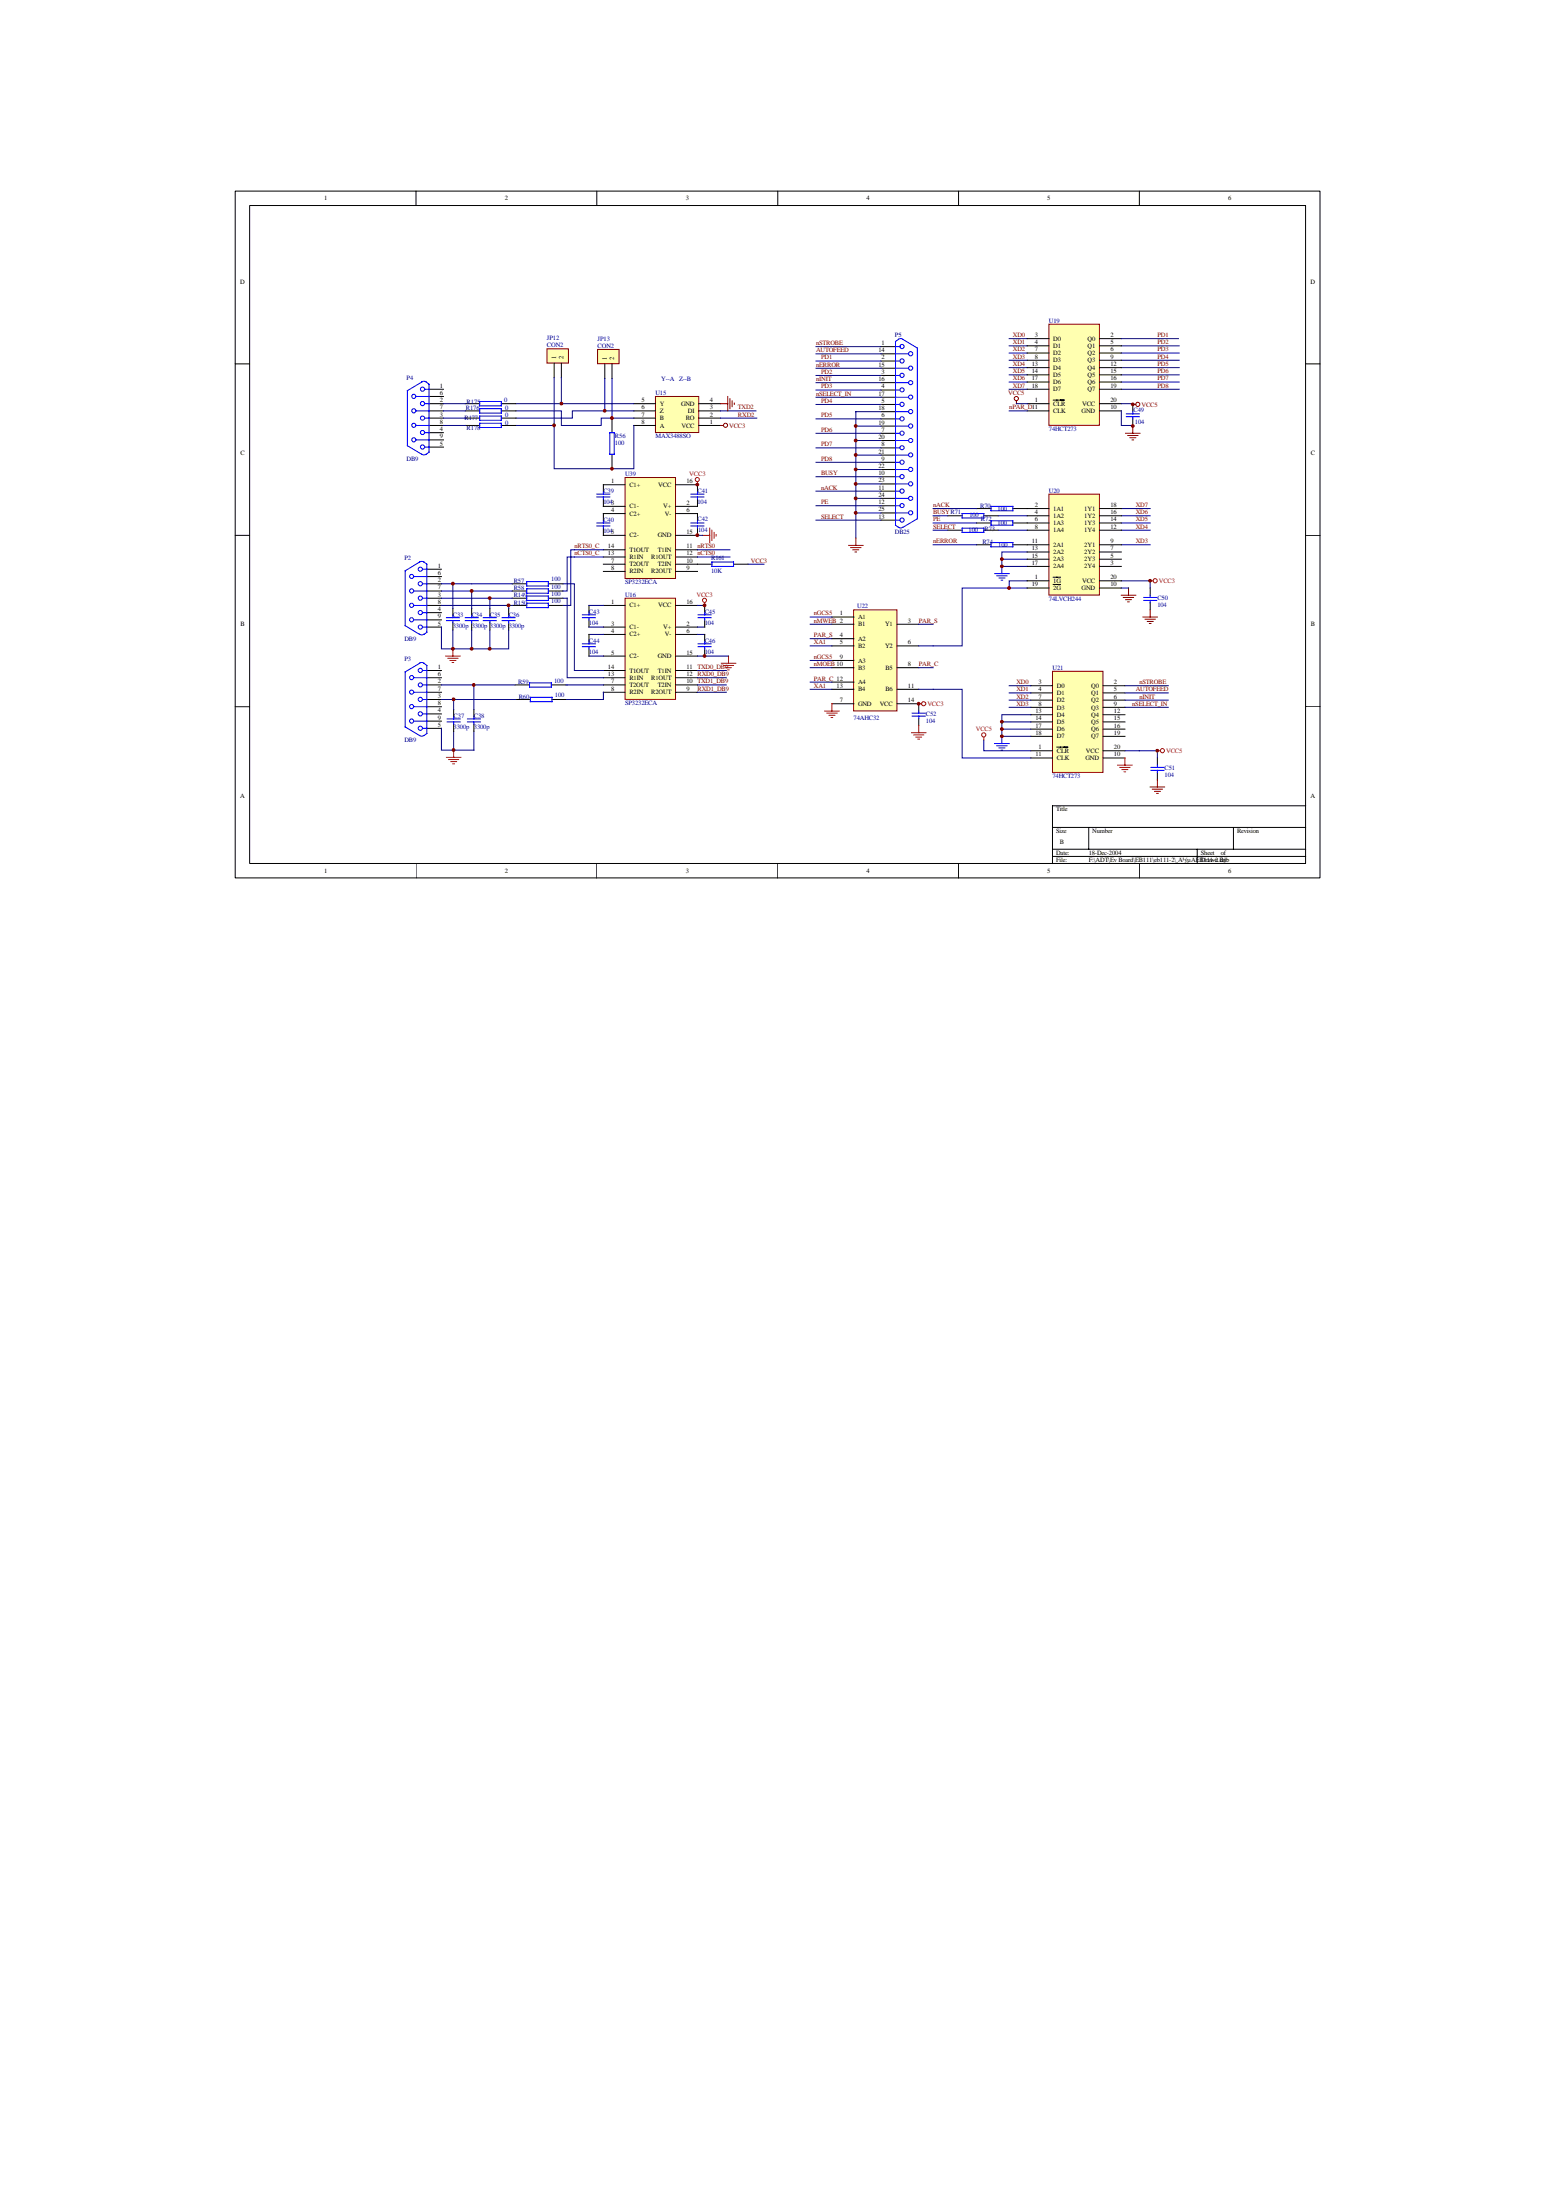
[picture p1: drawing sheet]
<svg xmlns="http://www.w3.org/2000/svg" width="210mm" height="297mm" viewBox="0 0 210 297" stroke-linecap="round" stroke-linejoin="round" font-family="sans-serif">
<g fill="none" stroke="#000" stroke-width=".13">
<path d="M31.7 25.8h146.5v92.7h-146.5zM33.7 27.7h142.5v88.9h-142.5zM56.2 25.8v1.9M80.6 25.8v1.9M105 25.8v1.9M129.4 25.8v1.9M153.8 25.8v1.9M31.7 49.1h2M118.9 46.8h2M118.9 47.8h2M118.9 48.7h2M118.9 49.7h2"/>
<path d="M118.9 50.7h2M118.9 51.7h2M118.9 52.7h2M118.9 53.6h2M118.9 54.6h2M118.9 55.6h2M118.9 56.6h2M118.9 57.5h2M118.9 58.5h2M118.9 59.5h2M152.9 54.6v1M152.9 56.6v.9"/>
<path d="M176.3 49.1h1.9M31.7 72.3h2M118.9 60.5h2M118.9 61.4h2M118.9 62.4h2M118.9 63.4h2M118.9 64.4h2M118.9 65.3h2M118.9 66.3h2M118.9 67.3h2M118.9 68.3h2M118.9 69.3h2"/>
<path d="M118.9 70.2h2M155.3 79.4v1M176.3 72.3h1.9M31.7 95.4h2M155.3 81.4v.9M176.3 95.4h1.9M56.2 116.6v2M80.6 116.6v2M105 116.6v2M129.4 116.6v2M142.1 111.7h34.2M142.1 114.7h34.2"/>
<path d="M142.1 115.6h34.2M147 111.7v3M153.8 116.6v2M161.6 114.7v1.9M166.5 111.7v3M176.3 108.8h-34.2v7.8"/>
</g>
<g fill="none" stroke="#00f" stroke-width=".13">
<path d="M120.9 59.5h1.7M120.9 58.5h.6M120.9 57.5h1.7M120.9 56.6h.6M120.9 55.6h1.7M120.9 54.6h.6M120.9 53.6h1.7M120.9 52.7h.6M120.9 51.7h1.7M120.9 50.7h.6M120.9 49.7h1.7M120.9 48.7h.6"/>
<path d="M120.9 47.8h1.7M120.9 46.8h.6M121.3 45.8l.3-.1 .3 .1M121.3 45.8l-.4 .3v24.8l.4 .3M121.9 45.8l1.9 1.2v23l-1.9 1.2M152 56.3h1.8M152 55.9h1.8M152.9 55.6v.3M152.9 56.3v.3M120.9 70.2h.6M120.9 69.3h1.7M120.9 68.3h.6"/>
<path d="M120.9 67.3h1.7M120.9 66.3h.6M120.9 65.3h1.7M120.9 64.4h.6M120.9 63.4h1.7M120.9 62.4h.6M120.9 61.4h1.7M120.9 60.5h.6M121.3 71.2a.44 .44 0 0 0 .6 0M154.4 81.1h1.7M154.4 80.7h1.7M155.3 80.4v.3"/>
<path d="M155.3 81.1v.3"/>
<circle cx="121.8" cy="50.7" r=".29"/>
<circle cx="121.8" cy="58.5" r=".29"/>
<circle cx="121.8" cy="46.8" r=".29"/>
<circle cx="121.8" cy="56.5" r=".29"/>
<circle cx="121.8" cy="48.7" r=".29"/>
<circle cx="121.8" cy="54.6" r=".29"/>
<circle cx="121.8" cy="52.6" r=".28"/>
<circle cx="122.9" cy="55.6" r=".29"/>
<circle cx="122.9" cy="57.5" r=".29"/>
<circle cx="122.9" cy="47.8" r=".29"/>
<circle cx="122.9" cy="49.7" r=".29"/>
<circle cx="122.9" cy="53.6" r=".28"/>
<circle cx="122.9" cy="59.5" r=".28"/>
<circle cx="122.9" cy="51.7" r=".28"/>
<circle cx="121.8" cy="64.4" r=".29"/>
<circle cx="121.8" cy="70.2" r=".29"/>
<circle cx="121.8" cy="66.3" r=".29"/>
<circle cx="121.8" cy="62.4" r=".29"/>
<circle cx="121.8" cy="68.3" r=".28"/>
<circle cx="121.8" cy="60.4" r=".28"/>
<circle cx="122.9" cy="63.4" r=".29"/>
<circle cx="122.9" cy="65.3" r=".29"/>
<circle cx="122.9" cy="61.4" r=".28"/>
<circle cx="122.9" cy="67.3" r=".28"/>
<circle cx="122.9" cy="69.2" r=".28"/>
</g>
<g fill="none" stroke="#000080" stroke-width=".13">
<path d="M110.2 46.8h8.7M110.2 47.8h8.7M110.2 48.7h8.7M110.2 49.7h8.7M110.2 50.7h8.7M110.2 51.7h8.7M110.2 52.7h8.7M110.2 53.6h8.7M110.2 54.6h8.7M110.2 56.6h8.7M110.2 58.5h8.7M115.5 57.5h3.4"/>
<path d="M115.5 59.5h3.4M118.9 55.6h-3.4v17.1M151.4 46.7h7.8M151.4 47.7h7.8M151.4 48.6h7.8M151.4 49.6h7.8M151.4 50.6h7.8M151.4 51.6h7.8M151.4 52.6h7.8M110.2 60.5h8.7M110.2 62.4h8.7M110.2 64.4h8.7"/>
<path d="M110.2 66.3h8.7M110.2 68.3h8.7M110.2 70.2h8.7M115.5 61.4h3.4M115.5 63.4h3.4M115.5 65.3h3.4M115.5 67.3h3.4M115.5 69.3h3.4"/>
</g>
<g fill="none" stroke="#800000" stroke-width=".13">
<path d="M151.9 58.5h2M152.2 58.8h1.4M152.5 59.1h.8M152.8 59.4h.2M152.9 54.6h.4M152.9 57.5v1M114.6 73.6h1.9M114.8 73.9h1.4M115.1 74.2h.8M115.4 74.5h.2M115.5 72.7v.9M152.3 79.4v1"/>
<path d="M151.4 80.4h1.9M151.6 80.7h1.4M151.9 81h.8M152.2 81.3h.2M154.3 83.3h1.9M154.6 83.6h1.3M154.9 83.9h.8M155.2 84.2h.2M155.3 82.3v1"/>
<circle cx="153.6" cy="54.6" r=".28"/>
</g>
<g fill="none" stroke="#f00" stroke-width=".13">
<path d="M155.3 78.4h.4"/>
<circle cx="155.9" cy="78.4" r=".28"/>
</g>
<path d="M142.1 90.7h6.8v13.6h-6.8z" fill="#ffffb0"/>
<path d="M142.1 90.6h6.8v13.7h-6.8zM155.3 106.3h1.9M155.6 106.6h1.3M155.9 106.8h.7M156.1 107.1h.2M156.2 105.3v1" fill="none" stroke="#800000" stroke-width=".13"/>
<g fill="none" stroke="#000" stroke-width=".13">
<path d="M127.9 69.6h2M127.9 71.6h2M131.8 68.7h2M131.8 70.6h2M131.8 73.6h2M132.8 69.6h1.9M132.8 71.6h1.9M136.7 68.7h2M136.7 70.6h2M136.7 73.6h2M139.1 92.6h3M139.1 93.6h3"/>
<path d="M139.1 94.5h3M139.1 95.5h3M139.1 96.5h3M139.1 97.5h3M139.1 98.4h3M139.1 99.4h3M148.9 92.6h2.9M148.9 93.6h2.9M148.9 94.5h2.9M148.9 95.5h2.9M148.9 96.5h2.9M148.9 97.5h2.9"/>
<path d="M148.9 98.4h2.9M148.9 99.4h2.9M139.1 101.4h3M139.1 102.3h3M142.7 100.9h1.4M148.9 101.4h2.9M148.9 102.3h2.9M156.2 102.3v1M156.2 104.3v1"/>
</g>
<g fill="none" stroke="#f00" stroke-width=".13">
<path d="M132.8 99.5v.4M150.9 103.3h1.9M151.2 103.6h1.3M151.4 103.9h.8M151.7 104.2h.2M151.8 102.3v1M156.2 101.4h.4"/>
<circle cx="132.8" cy="99.2" r=".29"/>
<circle cx="156.9" cy="101.4" r=".28"/>
</g>
<g fill="none" stroke="#00f" stroke-width=".13">
<path d="M129.9 69.3h2.9v.6h-2.9zM129.9 71.3h2.9v.6h-2.9zM133.8 68.4h2.9v.6h-2.9zM133.8 70.3h2.9v.6h-2.9zM133.8 73.3h2.9v.5h-2.9zM134.3 77.4h1.9M134.6 77.7h1.3M134.9 78h.7M135.1 78.3h.2M135.2 76.5v.9M135.2 99.4v1M134.3 100.4h1.9"/>
<path d="M134.6 100.7h1.3M134.9 101h.7M135.1 101.3h.2M155.4 104h1.7M155.4 103.6h1.7M156.2 103.3v.3M156.2 104v.3"/>
</g>
<g fill="none" stroke="#000080" stroke-width=".13">
<path d="M136.2 45.7h2.5M136.2 46.7h2.5M136.2 47.7h2.5M136.2 48.6h2.5M136.2 49.6h2.5M136.2 50.6h2.5M136.2 51.6h2.5M136.2 52.6h2.5M135.2 75.5h3.5M138.7 74.5h-3.5v2h3.5M138.7 78.4h-2.5v1h2.5M132.8 99.9v1.5h6.3"/>
<path d="M135.2 97.5h3.9M135.2 98.4h3.9M136.2 92.6h2.9M136.2 93.6h2.9M136.2 94.5h2.9M136.2 95.5h2.9M139.1 96.5h-3.9v2.9h3.9M151.8 92.6h5.9M151.8 93.6h5.9M151.8 94.5h5.9M151.8 95.5h5.9M151.8 101.4h4.4v.9"/>
</g>
<path d="M115.3 82.4h5.8v13.6h-5.8z" fill="#ffffb0"/>
<path d="M115.2 82.3h5.9v13.7h-5.9z" fill="none" stroke="#800000" stroke-width=".13"/>
<g fill="none" stroke="#000" stroke-width=".13">
<path d="M112.3 83.3h2.9M112.3 84.3h2.9M112.3 86.2h2.9M112.3 89.2h2.9M112.3 87.2h2.9M112.3 90.1h2.9M112.3 92.1h2.9M112.3 93.1h2.9M112.3 95h2.9M121.1 84.3h2.9M121.1 87.2h2.9M121.1 90.1h2.9"/>
<path d="M121.1 93.1h2.9M121.1 95h2.9v1M124 97v1"/>
</g>
<g fill="none" stroke="#000080" stroke-width=".13">
<path d="M126 68.7h5.8M126 69.6h1.9M126 71.6h1.9M126 70.6h5.8M126 73.6h5.8M134.7 69.6h4M134.7 71.6h4M136.2 79.4h-6.3v7.8h-5.9M151.4 78.4h3.9v1M151.4 68.7h3.9M151.4 69.6h3.9M151.4 71.6h3.9"/>
<path d="M151.4 70.6h3.9M151.4 73.6h3.9M151.4 79.4h.9M109.4 83.3h2.9M109.4 84.3h2.9M109.4 86.2h2.9M109.4 87.2h2.9M109.4 89.2h2.9M109.4 90.1h2.9M109.4 92.1h2.9M109.4 93.1h2.9M124 93.1h5.9v9.2h9.2"/>
<path d="M124 84.3h2M124 90.1h2"/>
</g>
<g fill="none" stroke="#bf0000" stroke-width=".13">
<path d="M124 95h.4"/>
<circle cx="124.7" cy="95" r=".28"/>
</g>
<path d="M111.3 96h2M111.6 96.3h1.4M111.9 96.6h.8M112.2 96.9h.2M112.3 95v1M123 98.9h2M123.3 99.2h1.4M123.6 99.5h.8M123.9 99.8h.2M124 98v.9" fill="none" stroke="#f00" stroke-width=".13"/>
<path d="M123.1 96.7h1.8M123.1 96.3h1.8M124 96v.3M124 96.7v.3" fill="none" stroke="#00f" stroke-width=".13"/>
<path d="M141.6 66.7h6.8v13.6h-6.8z" fill="#ffffb0"/>
<path d="M141.6 66.7h6.8v13.6h-6.8z" fill="none" stroke="#800000" stroke-width=".13"/>
<g fill="none" stroke="#000" stroke-width=".13">
<path d="M138.7 68.7h2.9M138.7 69.6h2.9M138.7 70.6h2.9M138.7 71.6h2.9M138.7 73.6h2.9M138.7 74.5h2.9M138.7 75.5h2.9M138.7 76.5h2.9M138.7 78.4h2.9M138.7 79.4h2.9M142.2 77.9h1M142.2 78.9h1"/>
<path d="M148.4 68.7h3M148.4 69.6h3M148.4 70.6h3M148.4 71.6h3M148.4 73.6h3M148.4 74.5h3M148.4 75.5h3M148.4 76.5h3M148.4 78.4h3M148.4 79.4h3"/>
</g>
<path d="M141.6 43.8h6.8v13.6h-6.8z" fill="#ffffb0"/>
<g fill="none" stroke="#800000" stroke-width=".13">
<path d="M137.2 54.1v.4M141.6 43.8h6.8v13.6h-6.8z"/>
<circle cx="137.2" cy="53.8" r=".29"/>
</g>
<g fill="none" stroke="#000" stroke-width=".13">
<path d="M138.7 45.7h2.9M138.7 46.7h2.9M138.7 47.7h2.9M138.7 48.6h2.9M138.7 49.6h2.9M138.7 50.6h2.9M138.7 51.6h2.9M138.7 52.6h2.9M138.7 54.5h2.9M138.7 55.5h2.9M142.2 54h1.4M148.4 45.7h3"/>
<path d="M148.4 46.7h3M148.4 47.7h3M148.4 48.6h3M148.4 49.6h3M148.4 50.6h3M148.4 51.6h3M148.4 52.6h3M148.4 54.5h3M148.4 55.5h3M57.6 76.9h2M57.6 77.9h2M57.6 78.8h2"/>
<path d="M57.6 79.8h2M57.6 80.8h2M57.6 81.7h2M57.6 82.7h2M57.6 83.7h2M57.6 84.7h2M57.6 90.5h2M57.6 91.5h2M57.6 92.5h2M57.6 93.5h2M57.6 94.4h2M57.6 95.4h2"/>
<path d="M57.6 96.4h2M57.6 97.4h2M57.6 98.3h2"/>
</g>
<path d="M136.2 55.5h2.5M137.2 54.5h1.5M151.4 54.5h1.5v.1M151.4 55.5v1.9h1.5v.1M59.6 98.3v3h4.4" fill="none" stroke="#000080" stroke-width=".13"/>
<g fill="none" stroke="#00f" stroke-width=".13">
<path d="M55.9 79.8h1.7M55.9 77.9h1.7M57 78.8h.6M57 76.9h.6M57.2 75.9l-.4-.1-2.1 1.3v7.4l1.9 1.2M57.2 75.9l.4 .3v9.2l-.4 .3M55.9 83.7h1.7M55.9 81.7h1.7M55.9 97.4h1.7M55.9 95.4h1.7M55.9 93.5h1.7M55.9 91.5h1.7"/>
<path d="M56.6 85.6a.44 .44 0 0 0 .6 0M56.6 89.5h.3h.3M56.6 99.3a.44 .44 0 0 0 .6 0M56.6 89.6l-1.9 1.1v7.4l1.9 1.2M57 84.7h.6M57 82.7h.6M57 80.8h.6M57 98.3h.6M57 96.4h.6M57 94.4h.6M57 92.5h.6M57 90.5h.6"/>
<path d="M57.2 89.6l.4 .3v9.1l-.4 .3"/>
<circle cx="55.6" cy="79.8" r=".28"/>
<circle cx="55.6" cy="77.8" r=".28"/>
<circle cx="56.7" cy="78.8" r=".29"/>
<circle cx="56.7" cy="76.9" r=".28"/>
<circle cx="55.6" cy="97.4" r=".28"/>
<circle cx="55.6" cy="95.4" r=".28"/>
<circle cx="55.6" cy="81.7" r=".28"/>
<circle cx="55.6" cy="91.5" r=".28"/>
<circle cx="55.6" cy="83.7" r=".28"/>
<circle cx="55.6" cy="93.4" r=".28"/>
<circle cx="56.7" cy="80.8" r=".29"/>
<circle cx="56.7" cy="82.7" r=".29"/>
<circle cx="56.7" cy="94.4" r=".29"/>
<circle cx="56.7" cy="98.3" r=".29"/>
<circle cx="56.7" cy="96.4" r=".29"/>
<circle cx="56.7" cy="90.5" r=".29"/>
<circle cx="56.7" cy="84.7" r=".28"/>
<circle cx="56.7" cy="92.5" r=".28"/>
</g>
<path d="M60.3 102.3h1.9M60.6 102.6h1.3M60.9 102.8h.7M61.1 103.1h.2M61.2 101.3v1" fill="none" stroke="#f00" stroke-width=".13"/>
<path d="M84.4 80.8h6.8v13.6h-6.8z" fill="#ffffb0"/>
<path d="M84.4 80.8h6.8v13.6h-6.8z" fill="none" stroke="#800000" stroke-width=".13"/>
<g fill="none" stroke="#000" stroke-width=".13">
<path d="M69.2 78.8h1.9M74 78.8h2M61.1 82.1v1M61.1 84.1v1M61.2 95.8v1M61.2 97.8v.9M63.7 82.1v1M63.7 84.1v1M64 95.8v1M64 97.8v.9M69.2 80.8h1.9M69.5 92.5h2"/>
<path d="M69.6 94.4h2M74 80.8h2M74.4 92.5h2M74.5 94.4h2M79.5 85.7v.9M79.5 87.6v1M81.4 93.5h3M81.4 92.5h3M81.4 91.5h3M81.4 90.5h3M81.4 88.6h3M81.4 85.7h3"/>
<path d="M81.4 84.7h3M81.4 81.7h3M91.2 93.5h2.9M91.2 92.5h2.9M91.2 91.5h2.9M91.2 90.5h2.9M91.2 88.6h2.9M91.2 85.7h2.9M91.2 84.7h2.9M91.2 81.7h2.9M95.1 81.7v1M95.1 83.7v1"/>
<path d="M95.1 85.7v.9M95.1 87.6v1"/>
</g>
<g fill="none" stroke="#000080" stroke-width=".13">
<path d="M59.6 78.8h9.6M76 78.8h1.5v11.7h3.9M59.6 84.7v2.9h4.1v-2.5M59.6 80.8h9.6M59.6 92.5h9.9M59.6 94.4h10M61.1 85.1v2.5M61.2 94.4v1.4M61.2 98.7v2.6M64 92.5v3.3M64 98.7v2.6M76 80.8h.6v10.7h4.8"/>
<path d="M76.4 92.5h5M79.5 85.7h1.9M79.5 88.6h1.9M81.4 93.5v.9h-4.9M94.1 92.5h3.9M94.1 85.7h1M94.1 88.6h4.2M94.1 84.7h1M94.1 90.5h3.9M94.1 91.5h3.9M94.1 93.5h3.9M94.1 81.7h1"/>
</g>
<g fill="none" stroke="#00f" stroke-width=".13">
<path d="M71.1 78.5h2.9v.6h-2.9zM60.3 83.8h1.7M60.3 83.4h1.7M60.4 97.5h1.7M60.4 97.1h1.7M61.1 83.1v.3M61.1 83.8v.3M61.2 96.8v.3M61.2 97.5v.3M62.8 83.8h1.8M62.8 83.4h1.8M63.1 97.5h1.8"/>
<path d="M63.1 97.1h1.8M63.7 83.1v.3M63.7 83.8v.3M64 96.8v.3M64 97.5v.3M71.1 80.5h2.9v.6h-2.9zM71.5 92.2h2.9v.6h-2.9zM71.6 94.1h2.9v.6h-2.9zM78.6 87.3h1.8M78.6 86.9h1.8M79.5 86.6v.3M79.5 87.3v.3"/>
<path d="M94.2 83.4h1.8M94.2 87.3h1.8M94.2 86.9h1.8M94.2 83h1.8M95.1 82.7v.3M95.1 83.4v.3M95.1 86.6v.3M95.1 87.3v.3"/>
</g>
<g fill="none" stroke="#f00" stroke-width=".13">
<path d="M60.2 88.6h1.9M60.5 88.9h1.3M60.7 89.2h.8M61 89.5h.2M61.1 87.6v1M95.1 81.4v.3M97.4 89.6h1.9M97.7 89.9h1.3M97.9 90.1h.8M98.2 90.4h.2M98.3 88.6v1"/>
<circle cx="95.1" cy="81.1" r=".28"/>
</g>
<path d="M88.5 53.6h5.8v4.8h-5.8z" fill="#ffffb0"/>
<g fill="none" stroke="#800000" stroke-width=".13">
<path d="M88.5 53.5h5.8v4.9h-5.8zM97.3 57.4h.4M97.3 54.5h.9M98.2 53.5v2M98.5 53.8v1.4M98.8 54.1v.8M99.1 54.4v.2"/>
<circle cx="97.9" cy="57.4" r=".28"/>
</g>
<g fill="none" stroke="#000" stroke-width=".13">
<path d="M57.9 54.5h2M57.9 55.5h2M57.9 56.5h2M57.9 57.4h2M57.9 52.6h2M57.9 53.5h2M57.9 58.4h2M57.9 59.4h2M82.6 56.5v1.9M85.6 54.5h2.9M85.6 55.5h2.9M85.6 56.5h2.9"/>
<path d="M85.6 57.4h2.9M94.3 54.5h3M94.3 55.5h3M94.3 56.5h3M94.3 57.4h3M57.9 60.4h2M82.6 61.3v2"/>
</g>
<path d="M69.6 57.4h5.2v5.9h10.8v-5.9M69.6 55.5h6.2v1.9h5.4v-.9h4.4M69.6 54.5h16M85.6 55.5h-8.3v1h-7.7M97.3 55.5h4.7M97.3 56.5h4.9" fill="none" stroke="#000080" stroke-width=".13"/>
<g fill="none" stroke="#00f" stroke-width=".13">
<path d="M56.2 59.4h1.7M56.2 57.4h1.7M56.2 55.5h1.7M56.2 53.5h1.7M56.9 51.6l.3-.1 .3 .1M56.9 51.6l-1.9 1.1v7.5l1.9 1.1M57.3 58.4h.6M57.3 56.5h.6M57.3 54.5h.6M57.3 52.6h.6M57.5 51.6l.4 .3v9.1l-.4 .3M82.3 58.4h.6v2.9h-.6z"/>
<path d="M56.9 61.3a.44 .44 0 0 0 .6 0M57.3 60.4h.6"/>
<circle cx="55.9" cy="55.5" r=".28"/>
<circle cx="55.9" cy="59.4" r=".28"/>
<circle cx="55.9" cy="53.5" r=".28"/>
<circle cx="55.9" cy="57.4" r=".28"/>
<circle cx="57" cy="54.5" r=".29"/>
<circle cx="57" cy="52.5" r=".29"/>
<circle cx="57" cy="58.4" r=".28"/>
<circle cx="57" cy="56.4" r=".28"/>
<circle cx="57" cy="60.4" r=".29"/>
</g>
<path d="M84.4 64.5h6.8v13.6h-6.8z" fill="#ffffb0"/>
<path d="M84.4 64.5h6.8v13.6h-6.8z" fill="none" stroke="#800000" stroke-width=".13"/>
<g fill="none" stroke="#000" stroke-width=".13">
<path d="M69.2 79.8h1.9M74 79.8h2M81.4 77.2h3M81.4 76.2h3M81.4 75.2h3M81.4 74.2h3M81.4 71.3v1h3M81.4 67.4v1h3M84.4 69.3h-3v1M84.4 65.4h-3v1M91.2 77.2h2.9M91.2 76.2h4.9"/>
<path d="M91.2 75.2h2.9M91.2 74.2h2.9M91.2 69.3h2.9v1M91.2 65.4h2.9v1M94.1 71.3v1h-2.9M94.1 67.4v1h-2.9M99 76.2h2M66.1 82.1v1M66.1 84.1v1M68.7 82.1v1M68.7 84.1v1M69.2 81.7h1.9"/>
<path d="M74 81.7h2M79.5 81.7v1M79.5 83.7v1"/>
</g>
<g fill="none" stroke="#f00" stroke-width=".13">
<path d="M94.1 65v.4M94.8 72.3h1M95.8 71.3v2M96.1 71.6v1.4M96.4 71.9v.8M96.7 72.2v.2"/>
<circle cx="94.1" cy="64.7" r=".28"/>
</g>
<g fill="none" stroke="#000080" stroke-width=".13">
<path d="M151.4 45.7h7.7M59.6 79.8h9.6M61.1 78.8v3.3M63.7 79.8v2.3M81.4 75.2h-4.8v4.6h-.6M81.4 74.2h-4.4v7.5h-1M94.1 74.2h4.4M94.1 75.2h4.4M94.1 72.3h.7M101 76.2h2.1M59.6 81.7h9.6M66.1 85.1v2.5h-2.4"/>
<path d="M66.1 80.8v1.3M68.7 85.1v2.5h-2.6M68.7 81.7v.4M79.5 81.7h1.9M79.5 84.7h1.9"/>
</g>
<g fill="none" stroke="#00f" stroke-width=".13">
<path d="M71.1 79.5h2.9v.6h-2.9zM80.6 67.1h1.7M80.6 66.7h1.7M80.6 71h1.7M80.6 70.6h1.7M81.4 66.4v.3M81.4 67.1v.3M81.4 70.3v.3M81.4 71v.3M93.3 67.1h1.7M93.3 66.7h1.7M93.3 71h1.7"/>
<path d="M93.3 70.6h1.7M94.1 66.4v.3M94.1 67.1v.3M94.1 70.3v.3M94.1 71v.3M96.1 75.9h2.9v.6h-2.9zM65.2 83.4h1.8M65.2 83.8h1.8M66.1 83.1v.3M66.1 83.8v.3M67.8 83.4h1.7M67.8 83.8h1.7"/>
<path d="M68.7 83.1v.3M68.7 83.8v.3M71.1 81.4h2.9v.6h-2.9zM78.6 83.4h1.8M78.6 83h1.8M79.5 82.7v.3M79.5 83.4v.3"/>
</g>
<path d="M73.9 47.1h2.8v1.9h-2.8z" fill="#ffffb0"/>
<path d="M73.8 47.1h2.9v1.9h-2.9z" fill="none" stroke="#800000" stroke-width=".13"/>
<path d="M74.8 49v2M75.8 49v2" fill="none" stroke="#000" stroke-width=".13"/>
<path d="M80.7 47.2h2.9v1.9h-2.9z" fill="#ffffb0"/>
<path d="M80.7 47.2h2.9v1.9h-2.9z" fill="none" stroke="#800000" stroke-width=".13"/>
<path d="M62.8 54.5h1.9M62.8 55.5h1.9M62.8 56.5h1.9M62.8 57.4h1.9M67.7 54.5h1.9M67.7 55.5h1.9M67.7 56.5h1.9M67.7 57.4h1.9M81.6 49.1v2M82.6 49.1v2" fill="none" stroke="#000" stroke-width=".13"/>
<path d="M59.9 54.5h2.9M59.9 55.5h2.9M59.9 56.5h2.9M59.9 57.4h2.9M74.8 51v6.4M75.8 51v3.5M81.6 51.1v4.4M82.6 51.1v5.4" fill="none" stroke="#000080" stroke-width=".13"/>
<path d="M64.7 54.2h3v.6h-3zM64.7 55.2h3v.6h-3zM64.7 56.2h3v.5h-3zM64.7 57.1h3v.6h-3z" fill="none" stroke="#00f" stroke-width=".13"/>
<g fill="#800000" stroke="#800000" stroke-width=".13">
<path d="M155.1 78.3h.3v.2h-.3z" fill-rule="evenodd"/>
<path d="M156.1 101.2h.2v.3h-.2z" fill-rule="evenodd"/>
<path d="M123.9 94.9h.2v.2h-.2z" fill-rule="evenodd"/>
<path d="M61.1 101.1h.2v.3h-.2z" fill-rule="evenodd"/>
<path d="M61.1 94.3h.2v.3h-.2z" fill-rule="evenodd"/>
<path d="M63.8 92.3h.3v.3h-.3z" fill-rule="evenodd"/>
<path d="M82.5 56.3h.2v.3h-.2z" fill-rule="evenodd"/>
<path d="M82.5 63.2h.2v.2h-.2z" fill-rule="evenodd"/>
<path d="M74.7 57.3h.2v.3h-.2z" fill-rule="evenodd"/>
<path d="M81.5 55.3h.3v.3h-.3z" fill-rule="evenodd"/>
<circle cx="115.5" cy="57.5" r=".18"/>
<circle cx="115.5" cy="59.5" r=".19"/>
<circle cx="115.5" cy="61.4" r=".19"/>
<circle cx="115.5" cy="63.4" r=".18"/>
<circle cx="115.5" cy="65.3" r=".18"/>
<circle cx="115.5" cy="67.3" r=".19"/>
<circle cx="115.5" cy="69.2" r=".19"/>
<circle cx="152.9" cy="54.6" r=".18"/>
<circle cx="152.9" cy="57.5" r=".18"/>
<circle cx="135.2" cy="76.5" r=".18"/>
<circle cx="135.2" cy="75.5" r=".18"/>
<circle cx="135.2" cy="99.4" r=".18"/>
<circle cx="135.2" cy="97.4" r=".19"/>
<circle cx="135.2" cy="98.4" r=".18"/>
<circle cx="136.2" cy="79.4" r=".19"/>
<circle cx="61.1" cy="87.6" r=".18"/>
<circle cx="63.7" cy="87.6" r=".18"/>
<circle cx="95.1" cy="81.7" r=".18"/>
<circle cx="95.1" cy="88.6" r=".18"/>
<circle cx="94.1" cy="65.4" r=".18"/>
<circle cx="94.1" cy="72.3" r=".19"/>
<circle cx="68.6" cy="81.7" r=".18"/>
<circle cx="66.1" cy="80.8" r=".18"/>
<circle cx="63.7" cy="79.8" r=".18"/>
<circle cx="61.1" cy="78.8" r=".19"/>
<circle cx="66.1" cy="87.6" r=".18"/>
<circle cx="75.8" cy="54.5" r=".18"/>
</g>
<g font-size=".9">
<text x="43.8" y="27.1">1</text>
<text x="68.2" y="27.1">2</text>
<text x="92.6" y="27.1">3</text>
<text x="117" y="27.1">4</text>
<text x="141.4" y="27.1">5</text>
<text x="165.8" y="27.1">6</text>
<text x="32.4" y="38.3">D</text>
<text x="176.9" y="38.3">D</text>
<text x="118.6" y="47.6">14</text>
<text x="119" y="46.6">1</text>
<text x="139.7" y="45.5">3</text>
<text x="139.7" y="46.5">4</text>
<text x="139.7" y="47.5">7</text>
<text x="142.2" y="46">D0</text>
<text x="142.2" y="47">D1</text>
<text x="142.2" y="47.9">D2</text>
<text x="146.8" y="46">Q0</text>
<text x="146.8" y="47">Q1</text>
<text x="146.8" y="47.9">Q2</text>
<text x="149.9" y="45.5">2</text>
<text x="149.9" y="46.5">5</text>
<text x="149.9" y="47.5">6</text>
<text x="59.4" y="52.3">1</text>
<text x="59.4" y="53.3">6</text>
<text x="75.1" y="48.5" transform="rotate(-90 75.1 48.5)">1</text>
<text x="76.1" y="48.5" transform="rotate(-90 76.1 48.5)">2</text>
<text x="81.9" y="48.6" transform="rotate(-90 81.9 48.6)">1</text>
<text x="82.9" y="48.6" transform="rotate(-90 82.9 48.6)">2</text>
<text x="118.6" y="49.5">15</text>
<text x="118.6" y="51.5">16</text>
<text x="118.6" y="53.4">17</text>
<text x="119" y="48.5">2</text>
<text x="119" y="50.5">3</text>
<text x="119" y="52.5">4</text>
<text x="139.3" y="49.4">13</text>
<text x="139.3" y="50.4">14</text>
<text x="139.3" y="51.4">17</text>
<text x="139.3" y="52.3">18</text>
<text x="139.7" y="48.4">8</text>
<text x="142.2" y="48.9">D3</text>
<text x="142.2" y="49.9">D4</text>
<text x="142.2" y="50.9">D5</text>
<text x="142.2" y="51.9">D6</text>
<text x="142.2" y="52.8">D7</text>
<text x="146.8" y="48.9">Q3</text>
<text x="146.8" y="49.9">Q4</text>
<text x="146.8" y="50.9">Q5</text>
<text x="146.8" y="51.9">Q6</text>
<text x="146.8" y="52.8">Q7</text>
<text x="149.9" y="48.4">9</text>
<text x="149.9" y="49.4">12</text>
<text x="149.9" y="50.4">15</text>
<text x="149.9" y="51.4">16</text>
<text x="149.9" y="52.3">19</text>
<text x="59.4" y="54.3">2</text>
<text x="59.4" y="55.3">7</text>
<text x="59.4" y="56.2">3</text>
<text x="59.4" y="57.2">8</text>
<text x="59.4" y="58.2">4</text>
<text x="59.4" y="59.2">9</text>
<text x="86.6" y="54.3">5</text>
<text x="86.6" y="55.3">6</text>
<text x="86.6" y="56.2">7</text>
<text x="86.6" y="57.2">8</text>
<text x="89.1" y="54.8">Y</text>
<text x="89.1" y="55.8">Z</text>
<text x="89.1" y="56.7">B</text>
<text x="89.1" y="57.7">A</text>
<text x="91.9" y="54.8">GND</text>
<text x="92" y="57.7">VCC</text>
<text x="92.6" y="56.7">RO</text>
<text x="92.9" y="55.8">DI</text>
<text x="95.8" y="56.2">2</text>
<text x="95.8" y="57.2">1</text>
<text x="95.8" y="55.3">3</text>
<text x="95.8" y="54.3">4</text>
<text x="118.6" y="55.4">18</text>
<text x="118.6" y="57.3">19</text>
<text x="118.6" y="59.3">20</text>
<text x="119" y="54.4">5</text>
<text x="119" y="56.3">6</text>
<text x="119" y="58.3">7</text>
<text x="139.7" y="54.3">1</text>
<text x="142.2" y="54.8">CLR</text>
<text x="142.2" y="55.8">CLK</text>
<text x="146" y="55.8">GND</text>
<text x="146.1" y="54.8">VCC</text>
<text x="149.9" y="54.3">20</text>
<text x="149.9" y="55.3">10</text>
<text x="32.4" y="61.4">C</text>
<text x="59.4" y="60.2">5</text>
<text x="82.5" y="65.2">1</text>
<text x="85" y="65.7">C1+</text>
<text x="88.9" y="65.7">VCC</text>
<text x="92.7" y="65.2">16</text>
<text x="118.6" y="61.2">21</text>
<text x="118.6" y="63.2">22</text>
<text x="118.6" y="64.2">10</text>
<text x="118.6" y="65.1">23</text>
<text x="119" y="60.3">8</text>
<text x="119" y="62.2">9</text>
<text x="176.9" y="61.4">C</text>
<text x="82.5" y="69.1">4</text>
<text x="85" y="69.6">C2+</text>
<text x="85" y="68.6">C1-</text>
<text x="89.5" y="68.6">V+</text>
<text x="89.7" y="69.6">V-</text>
<text x="92.7" y="68.2">2</text>
<text x="92.7" y="69.1">6</text>
<text x="118.6" y="66.1">11</text>
<text x="118.6" y="67.1">24</text>
<text x="118.6" y="68.1">12</text>
<text x="118.6" y="69">25</text>
<text x="118.6" y="70">13</text>
<text x="139.7" y="68.5">2</text>
<text x="139.7" y="69.4">4</text>
<text x="139.7" y="70.4">6</text>
<text x="139.7" y="71.4">8</text>
<text x="142.2" y="68.9">1A1</text>
<text x="142.2" y="69.9">1A2</text>
<text x="142.2" y="70.9">1A3</text>
<text x="142.2" y="71.9">1A4</text>
<text x="146.4" y="68.9">1Y1</text>
<text x="146.4" y="69.9">1Y2</text>
<text x="146.4" y="70.9">1Y3</text>
<text x="146.4" y="71.9">1Y4</text>
<text x="149.9" y="68.5">18</text>
<text x="149.9" y="69.4">16</text>
<text x="149.9" y="70.4">14</text>
<text x="149.9" y="71.4">12</text>
<text x="59.1" y="76.6">1</text>
<text x="59.1" y="77.6">6</text>
<text x="82.1" y="75">13</text>
<text x="82.1" y="74">14</text>
<text x="82.5" y="76.9">8</text>
<text x="82.5" y="76">7</text>
<text x="85" y="77.4">R2IN</text>
<text x="85" y="76.5">T2OUT</text>
<text x="85" y="75.5">R1IN</text>
<text x="85" y="74.5">T1OUT</text>
<text x="85" y="72.6">C2-</text>
<text x="87.9" y="77.4">R2OUT</text>
<text x="87.9" y="75.5">R1OUT</text>
<text x="88.8" y="72.6">GND</text>
<text x="88.8" y="76.5">T2IN</text>
<text x="88.8" y="74.5">T1IN</text>
<text x="92.7" y="76.9">9</text>
<text x="92.7" y="75">12</text>
<text x="92.7" y="72.1">15</text>
<text x="92.7" y="76">10</text>
<text x="92.7" y="74">11</text>
<text x="139.3" y="73.3">11</text>
<text x="139.3" y="74.3">13</text>
<text x="139.3" y="75.3">15</text>
<text x="139.3" y="76.3">17</text>
<text x="142.2" y="73.8">2A1</text>
<text x="142.2" y="74.8">2A2</text>
<text x="142.2" y="75.8">2A3</text>
<text x="142.2" y="76.8">2A4</text>
<text x="146.4" y="73.8">2Y1</text>
<text x="146.4" y="74.8">2Y2</text>
<text x="146.4" y="75.8">2Y3</text>
<text x="146.4" y="76.8">2Y4</text>
<text x="149.9" y="73.3">9</text>
<text x="149.9" y="74.3">7</text>
<text x="149.9" y="75.3">5</text>
<text x="149.9" y="76.3">3</text>
<text x="59.1" y="78.6">2</text>
<text x="59.1" y="79.6">7</text>
<text x="59.1" y="80.6">3</text>
<text x="59.1" y="81.5">8</text>
<text x="59.1" y="82.5">4</text>
<text x="59.1" y="83.5">9</text>
<text x="82.5" y="81.5">1</text>
<text x="85" y="82">C1+</text>
<text x="88.9" y="82">VCC</text>
<text x="92.7" y="81.5">16</text>
<text x="113.3" y="83.1">1</text>
<text x="115.8" y="83.6">A1</text>
<text x="139.3" y="79.2">19</text>
<text x="139.7" y="78.2">1</text>
<text x="142.2" y="78.7">1G</text>
<text x="142.2" y="79.7">2G</text>
<text x="146" y="79.7">GND</text>
<text x="146.1" y="78.7">VCC</text>
<text x="149.9" y="78.2">20</text>
<text x="149.9" y="79.2">10</text>
<text x="32.4" y="84.6">B</text>
<text x="59.1" y="84.5">5</text>
<text x="82.5" y="88.4">5</text>
<text x="82.5" y="85.4">4</text>
<text x="82.5" y="84.5">3</text>
<text x="85" y="88.9">C2-</text>
<text x="85" y="85.9">C2+</text>
<text x="85" y="85">C1-</text>
<text x="88.8" y="88.9">GND</text>
<text x="89.5" y="85">V+</text>
<text x="89.7" y="85.9">V-</text>
<text x="92.7" y="84.5">2</text>
<text x="92.7" y="85.4">6</text>
<text x="92.7" y="88.4">15</text>
<text x="113.3" y="86">4</text>
<text x="113.3" y="89">9</text>
<text x="113.3" y="87">5</text>
<text x="115.8" y="84.6">B1</text>
<text x="115.8" y="86.5">A2</text>
<text x="115.8" y="89.5">A3</text>
<text x="115.8" y="87.5">B2</text>
<text x="119.5" y="84.6">Y1</text>
<text x="119.5" y="87.5">Y2</text>
<text x="122.6" y="89.9">8</text>
<text x="122.6" y="84.1">3</text>
<text x="122.6" y="87">6</text>
<text x="177" y="84.6">B</text>
<text x="59.1" y="90.3">1</text>
<text x="59.1" y="91.3">6</text>
<text x="59.1" y="92.3">2</text>
<text x="59.1" y="93.3">7</text>
<text x="59.1" y="94.2">3</text>
<text x="59.1" y="95.2">8</text>
<text x="82.1" y="91.3">13</text>
<text x="82.1" y="90.3">14</text>
<text x="82.5" y="93.3">8</text>
<text x="82.5" y="92.3">7</text>
<text x="85" y="93.7">R2IN</text>
<text x="85" y="92.8">T2OUT</text>
<text x="85" y="91.8">R1IN</text>
<text x="85" y="90.8">T1OUT</text>
<text x="87.9" y="93.7">R2OUT</text>
<text x="87.9" y="91.8">R1OUT</text>
<text x="88.8" y="92.8">T2IN</text>
<text x="88.8" y="90.8">T1IN</text>
<text x="92.7" y="93.3">9</text>
<text x="92.7" y="91.3">12</text>
<text x="92.7" y="92.3">10</text>
<text x="92.7" y="90.3">11</text>
<text x="112.9" y="92.9">13</text>
<text x="113.3" y="94.8">7</text>
<text x="115.8" y="90.4">B3</text>
<text x="115.8" y="92.4">A4</text>
<text x="115.8" y="93.3">B4</text>
<text x="115.8" y="95.3">GND</text>
<text x="118.7" y="95.3">VCC</text>
<text x="119.5" y="90.4">B5</text>
<text x="119.5" y="93.3">B6</text>
<text x="122.6" y="92.9">11</text>
<text x="122.6" y="94.8">14</text>
<text x="140.2" y="92.4">3</text>
<text x="140.2" y="93.3">4</text>
<text x="140.2" y="94.3">7</text>
<text x="140.2" y="95.3">8</text>
<text x="142.7" y="92.9">D0</text>
<text x="142.7" y="93.8">D1</text>
<text x="142.7" y="94.8">D2</text>
<text x="142.7" y="95.8">D3</text>
<text x="147.3" y="92.9">Q0</text>
<text x="147.3" y="93.8">Q1</text>
<text x="147.3" y="94.8">Q2</text>
<text x="147.3" y="95.8">Q3</text>
<text x="150.4" y="92.4">2</text>
<text x="150.4" y="93.3">5</text>
<text x="150.4" y="94.3">6</text>
<text x="150.4" y="95.3">9</text>
<text x="59.1" y="96.2">4</text>
<text x="59.1" y="97.2">9</text>
<text x="59.1" y="98.1">5</text>
<text x="139.8" y="96.3">13</text>
<text x="139.8" y="97.3">14</text>
<text x="139.8" y="98.2">17</text>
<text x="139.8" y="99.2">18</text>
<text x="140.2" y="101.2">1</text>
<text x="142.7" y="96.8">D4</text>
<text x="142.7" y="97.7">D5</text>
<text x="142.7" y="98.7">D6</text>
<text x="142.7" y="99.7">D7</text>
<text x="142.7" y="101.6">CLR</text>
<text x="146.6" y="101.6">VCC</text>
<text x="147.3" y="96.8">Q4</text>
<text x="147.3" y="97.7">Q5</text>
<text x="147.3" y="98.7">Q6</text>
<text x="147.3" y="99.7">Q7</text>
<text x="150.4" y="101.2">20</text>
<text x="150.4" y="96.3">12</text>
<text x="150.4" y="97.3">15</text>
<text x="150.4" y="98.2">16</text>
<text x="150.4" y="99.2">19</text>
<text x="32.4" y="107.7">A</text>
<text x="139.8" y="102.1">11</text>
<text x="142.7" y="102.6">CLK</text>
<text x="146.5" y="102.6">GND</text>
<text x="150.4" y="102.1">10</text>
<text x="176.9" y="107.7">A</text>
<text x="142.6" y="109.6">Title</text>
<text x="142.6" y="112.5">Size</text>
<text x="143" y="113.9">B</text>
<text x="147.4" y="112.5">Number</text>
<text x="167" y="112.5">Revision</text>
<text x="43.8" y="117.9">1</text>
<text x="68.2" y="117.9">2</text>
<text x="92.6" y="117.9">3</text>
<text x="117" y="117.9">4</text>
<text x="141.4" y="117.9">5</text>
<text x="142.6" y="115.4">Date:</text>
<text x="142.6" y="116.4">File:</text>
<text x="147" y="115.4">18-Dec-2004</text>
<text x="147" y="116.4">F:\ADT\Ev Board\EB111\eb111-2\¸Ä¹ýµÄEB111-2.By:</text>
<text x="162.1" y="116.4">Drawn ddb</text>
<text x="162.1" y="115.4">Sheet</text>
<text x="164.8" y="115.4">of</text>
<text x="165.8" y="117.9">6</text>
</g>
<g font-size=".9" fill="#000080">
<text x="73.8" y="45.9">JP12</text>
<text x="73.8" y="46.9">CON2</text>
<text x="80.7" y="46">JP13</text>
<text x="80.7" y="47">CON2</text>
<text x="120.8" y="45.5">P5</text>
<text x="141.6" y="43.6">U19</text>
<text x="54.9" y="51.3">P4</text>
<text x="88.5" y="53.3">U15</text>
<text x="89.3" y="51.5">Y--A Z--B</text>
<text x="62.7" y="56.6">R177</text>
<text x="62.9" y="55.4">R176</text>
<text x="63" y="54.5">R175</text>
<text x="63" y="58">R178</text>
<text x="68.1" y="54.3">0</text>
<text x="68.2" y="55.4">0</text>
<text x="68.2" y="57.4">0</text>
<text x="68.2" y="56.3">0</text>
<text x="83" y="59.1">R56</text>
<text x="88.5" y="59.2">MAX3488SO</text>
<text x="141.6" y="58.2">74HCT273</text>
<text x="153" y="55.7">C49</text>
<text x="153.2" y="57.2">104</text>
<text x="54.9" y="62.2">DB9</text>
<text x="83" y="60">100</text>
<text x="84.4" y="64.3">U39</text>
<text x="81.4" y="66.6">C39</text>
<text x="81.4" y="68.1">1043</text>
<text x="81.4" y="70.5">C40</text>
<text x="81.4" y="72">1045</text>
<text x="94.1" y="66.6">C41</text>
<text x="94.1" y="68.1">104</text>
<text x="94.1" y="70.3">C42</text>
<text x="94.2" y="71.8">104</text>
<text x="130.7" y="71.9">100</text>
<text x="130.9" y="69.8">100</text>
<text x="132.3" y="68.6">R70</text>
<text x="132.4" y="70.4">R72</text>
<text x="132.9" y="71.7">R73</text>
<text x="134.7" y="70.9">100</text>
<text x="134.7" y="68.9">100</text>
<text x="141.6" y="66.5">U20</text>
<text x="54.6" y="75.6">P2</text>
<text x="96" y="75.6">R161</text>
<text x="96" y="77.3">10K</text>
<text x="120.8" y="72.1">DB25</text>
<text x="132.6" y="73.4">R74</text>
<text x="134.7" y="73.8">100</text>
<text x="61.1" y="83.3">C33</text>
<text x="63.7" y="83.3">C34</text>
<text x="66.1" y="83.3">C35</text>
<text x="68.7" y="83.3">C36</text>
<text x="69.3" y="78.7">R57</text>
<text x="69.3" y="80.7">R149</text>
<text x="69.3" y="79.7">R58</text>
<text x="69.3" y="81.6">R150</text>
<text x="74.4" y="78.5">100</text>
<text x="74.4" y="80.5">100</text>
<text x="74.4" y="79.5">100</text>
<text x="74.4" y="81.4">100</text>
<text x="79.5" y="82.9">C43</text>
<text x="84.4" y="80.6">U16</text>
<text x="84.4" y="78.9">SP3232ECA</text>
<text x="95.1" y="82.9">C45</text>
<text x="115.7" y="82.1">U22</text>
<text x="141.6" y="81.2">74LVCH244</text>
<text x="156.2" y="81">C50</text>
<text x="156.2" y="82">104</text>
<text x="54.6" y="86.5">DB9</text>
<text x="54.6" y="89.2">P3</text>
<text x="61.1" y="84.8">3300p 3300p 3300p 3300p</text>
<text x="79.5" y="86.8">C44</text>
<text x="79.5" y="88.3">104</text>
<text x="79.5" y="84.4">104</text>
<text x="95.1" y="84.4">104</text>
<text x="95.1" y="86.8">C46</text>
<text x="95.1" y="88.3">104</text>
<text x="69.9" y="92.4">R59</text>
<text x="70" y="94.3">R60</text>
<text x="74.8" y="92.2">100</text>
<text x="74.9" y="94.1">100</text>
<text x="84.4" y="95.2">SP3232ECA</text>
<text x="142.1" y="90.4">U21</text>
<text x="54.6" y="100.2">DB9</text>
<text x="61.2" y="97">C37</text>
<text x="61.2" y="98.4">3300p 3300p</text>
<text x="64" y="97">C38</text>
<text x="115.2" y="97.2">74AHC32</text>
<text x="125" y="96.7">C52</text>
<text x="125" y="97.6">104</text>
<text x="142.1" y="105.1">74HCT273</text>
<text x="157.2" y="104">C51</text>
<text x="157.2" y="105">104</text>
</g>
<g font-size=".9" fill="#800000">
<text x="110.2" y="46.6">nSTROBE</text>
<text x="110.2" y="47.6">AUTOFEED</text>
<text x="136.7" y="45.5">XD0</text>
<text x="136.7" y="46.5">XD1</text>
<text x="136.7" y="47.5">XD2</text>
<text x="156.2" y="45.5">PD1</text>
<text x="156.2" y="46.5">PD2</text>
<text x="156.2" y="47.5">PD3</text>
<text x="110.2" y="49.5">nERROR</text>
<text x="110.2" y="51.5">nINIT</text>
<text x="110.2" y="53.4">nSELECT_IN</text>
<text x="110.8" y="48.5">PD1</text>
<text x="110.8" y="50.5">PD2</text>
<text x="110.8" y="52.5">PD3</text>
<text x="136.1" y="53.3">VCC5</text>
<text x="136.7" y="48.4">XD3</text>
<text x="136.7" y="49.4">XD4</text>
<text x="136.7" y="50.4">XD5</text>
<text x="136.7" y="51.4">XD6</text>
<text x="136.7" y="52.3">XD7</text>
<text x="156.2" y="48.4">PD4</text>
<text x="156.2" y="49.4">PD5</text>
<text x="156.2" y="50.4">PD6</text>
<text x="156.2" y="51.4">PD7</text>
<text x="156.2" y="52.3">PD8</text>
<text x="98.4" y="57.7">VCC3</text>
<text x="99.6" y="55.3">TXD2</text>
<text x="99.6" y="56.2">RXD2</text>
<text x="110.8" y="54.4">PD4</text>
<text x="110.8" y="56.3">PD5</text>
<text x="110.8" y="58.3">PD6</text>
<text x="136.2" y="55.3">nPAR_D11</text>
<text x="154.1" y="54.9">VCC5</text>
<text x="110.8" y="60.3">PD7</text>
<text x="110.8" y="62.2">PD8</text>
<text x="110.8" y="64.2">BUSY</text>
<text x="110.8" y="66.1">nACK</text>
<text x="110.8" y="68.1">PE</text>
<text x="110.8" y="70">SELECT</text>
<text x="126" y="68.5">nACK</text>
<text x="126" y="69.4">BUSYR71</text>
<text x="126" y="70.4">PE</text>
<text x="126" y="71.4">SELECT</text>
<text x="153.3" y="68.5">XD7</text>
<text x="153.3" y="69.4">XD6</text>
<text x="153.3" y="70.4">XD5</text>
<text x="153.3" y="71.4">XD4</text>
<text x="77.5" y="74">nRTS0_C</text>
<text x="77.5" y="75">nCTS0_C</text>
<text x="94.1" y="74">nRTS0</text>
<text x="94.1" y="75">nCTS0</text>
<text x="101.4" y="76">VCC3</text>
<text x="126" y="73.3">nERROR</text>
<text x="153.3" y="73.3">XD3</text>
<text x="109.9" y="83.1">nGCS5</text>
<text x="109.9" y="89.9">nMOEB 10</text>
<text x="109.9" y="84.1">nMWEB 2</text>
<text x="109.9" y="89">nGCS5</text>
<text x="109.9" y="87">XA1</text>
<text x="109.9" y="86">PAR_S</text>
<text x="124" y="84.1">PAR_S</text>
<text x="124" y="89.9">PAR_C</text>
<text x="94.1" y="90.3">TXD0_DB9</text>
<text x="94.1" y="91.3">RXD0_DB9</text>
<text x="94.1" y="93.3">RXD1_DB9</text>
<text x="94.1" y="92.3">TXD1_DB9</text>
<text x="109.9" y="92.9">XA1</text>
<text x="109.9" y="91.9">PAR_C 12</text>
<text x="137.2" y="92.4">XD0</text>
<text x="137.2" y="93.3">XD1</text>
<text x="137.2" y="94.3">XD2</text>
<text x="137.2" y="95.3">XD3</text>
<text x="152.8" y="95.3">nSELECT_IN</text>
<text x="153.3" y="93.3">AUTOFEED</text>
<text x="153.8" y="92.4">nSTROBE</text>
<text x="153.8" y="94.3">nINIT</text>
</g>
<g font-size=".9" fill="#f00">
<text x="93" y="64.3">VCC3</text>
<text x="94" y="80.6">VCC3</text>
<text x="156.4" y="78.7">VCC3</text>
<text x="131.7" y="98.7">VCC5</text>
<text x="157.4" y="101.6">VCC5</text>
</g>
<text font-size=".9" fill="#bf0000" x="125.2" y="95.3">VCC3</text>
</svg>
